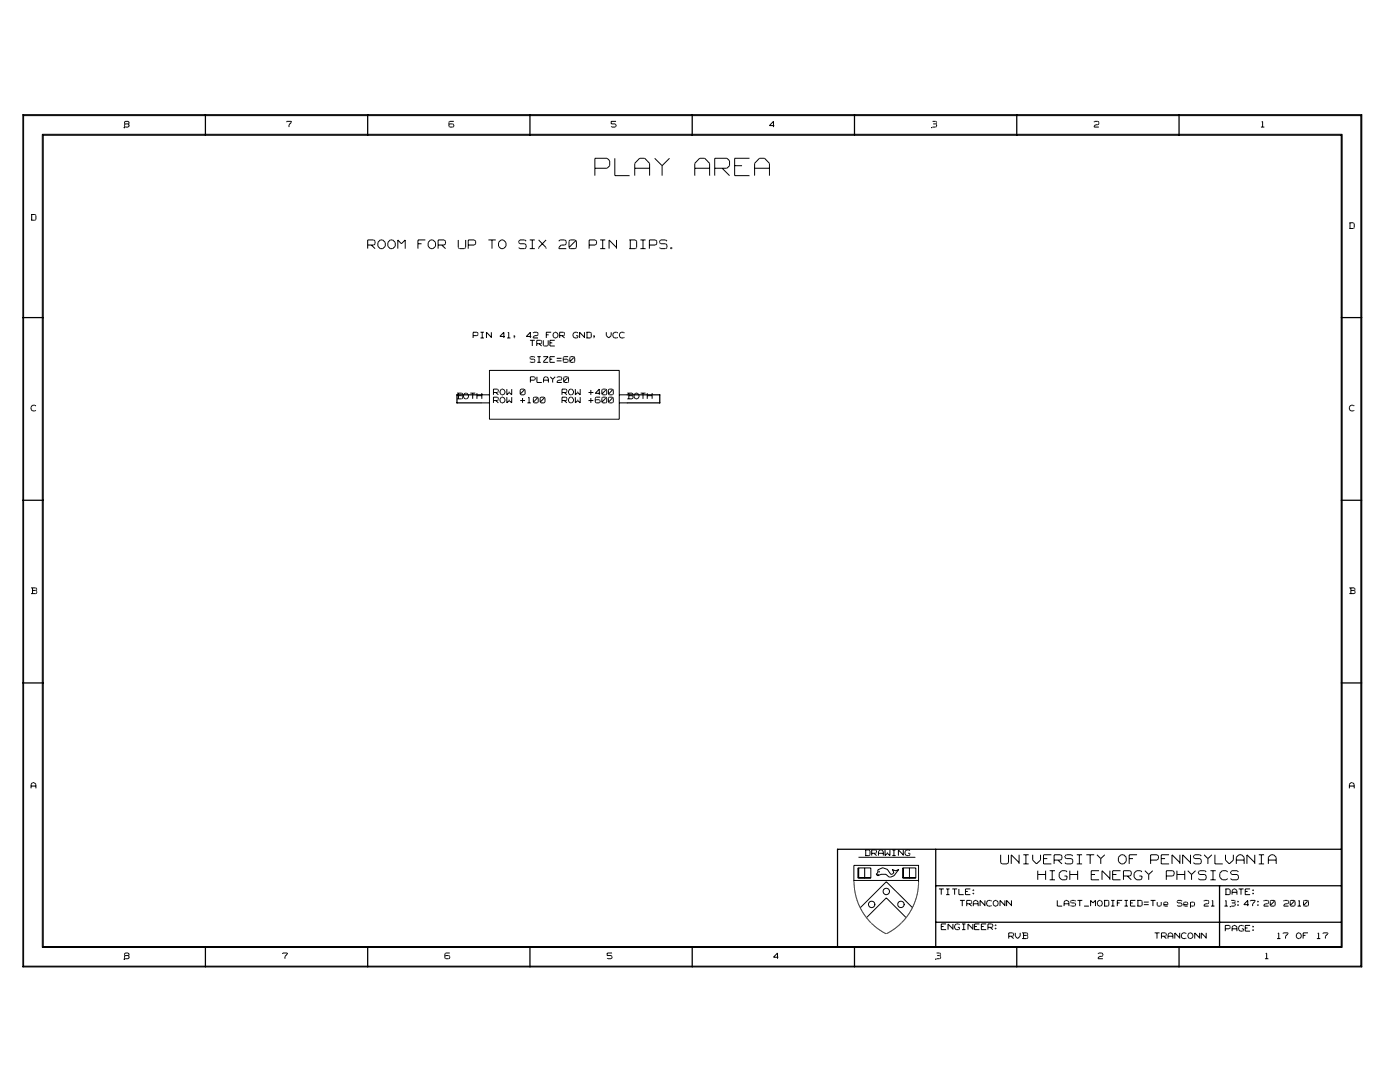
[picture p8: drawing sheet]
<svg xmlns="http://www.w3.org/2000/svg" width="279mm" height="216mm" viewBox="0 0 279 216" stroke-linecap="round" stroke-linejoin="round" font-family="sans-serif">
<g fill="none" stroke="#000" stroke-width=".2">
<path d="M4.7 23.1h266.9v169.7h-266.9zM8.4 26.8h259.5v162.3h-259.5zM24.8 25.4h.1M24.9 24.2l-.1 .4 .1 .8M25 25.4h.6M25 24.2h.6M25 24.7h.6M25.6 24.2l.2 .4-.2 .1 .2 .4-.2 .3M57.7 24.9v.5M58.1 24.2h-.9v.2M58.1 24.4l-.4 .5M58.2 24.2v.2"/>
<path d="M89.6 25.2l.1 .2M89.6 24.4v.8M89.7 24.7l-.1 .1M89.7 24.2l-.1 .2M89.8 25.4h.6M89.8 24.2h.8M89.8 24.7h.6M90.4 24.7l.2 .2M90.6 24.9v.3M90.6 25.2l-.2 .2M118.7 31.6h2.4M118.7 31.6v3.5"/>
<path d="M118.8 33.6h2.3M121.2 31.6l.5 .5M121.7 33.1l-.5 .5M121.7 32.1v.9M122 25.2l.1 .2M122 24.2v.5M122 24.2h1M122 24.7h.7M122.1 25.4h.6M122.7 31.6v3.5M122.7 35.1h3M122.8 24.7l.2 .2"/>
<path d="M123 25.2l-.2 .2M123 24.9v.3M126.7 32.6v2.5M126.7 33.6h2.9M127.6 31.6l-.9 1M127.7 31.6h.9M128.7 31.6l.9 1M129.6 32.6v2.5M130.7 31.6l1.4 1.4M132.1 33.1v2M133.6 31.6l-1.5 1.5M138.7 32.6v2.5"/>
<path d="M138.7 33.6h2.9M140.6 31.6h-.9l-1 1M140.6 31.6l1 1M141.6 32.6v2.5M142.6 31.6h2.4M142.6 31.6v3.5M142.7 33.6h2.3M144.2 33.6l1.4 1.5M145.1 31.6l.5 .5M145.6 33.1l-.5 .5M145.6 32.1v.9M146.6 31.6h3"/>
<path d="M146.6 31.6v3.5h3M146.7 33.1h1.4M150.6 32.6v2.5M150.6 33.6h2.9M151.6 31.6l-1 1M151.6 31.6h.9M152.6 31.6l1 1M153.6 32.6v2.5M153.6 25.1h.9M154.4 24.3v1.1M154.4 24.2l-.8 .9M185.9 25.4h.1"/>
<path d="M186.1 25.4h.6M186.1 24.2h.6M186.2 24.7h.5M186.7 24.2l.2 .2M186.8 24.8l.1 .1M186.9 24.4v.1M186.9 24.9v.3M186.9 25.2l-.2 .2M186.9 24.6l-.2 .1M218.3 25.3v.1M218.4 25.4h.9M218.5 24.2l-.2 .2"/>
<path d="M218.5 24.2h.6M218.6 24.9l-.3 .3M218.7 24.9h.4M219.1 24.2l.2 .2M219.3 24.4v.3M219.3 24.7l-.2 .2M251.6 25.4h.7M252 24.2l-.2 .2M252 24.3v1M6.2 42.8h.8M6.2 43.9h.8M6.3 42.8v1.1"/>
<path d="M7 42.8l.2 .2M7.2 43.8l-.2 .1M7.2 43v.8M73.4 48.9h1.2M74.1 48.9l.8 .7M74.6 47.9h-1.2v1.7M74.6 47.9l.3 .2M74.9 48.6l-.3 .3M74.9 48.2v.4M75.4 49.1l.5 .5M75.4 48.4v.7M75.9 47.9l-.5 .5"/>
<path d="M75.9 49.6h.4M75.9 47.9h.4M76.4 47.9l.5 .5M76.9 48.4v.7M76.9 49.1l-.5 .5M77.4 49.1l.5 .5h.4M77.4 48.4v.7M78.3 47.9h-.4l-.5 .5M78.4 47.9l.5 .5M78.9 48.4v.7M78.9 49.1l-.5 .5M80.1 48.6l-.7-.7v1.7"/>
<path d="M80.1 48.6l.8-.7v1.7M83.5 48.6h.6M84.9 47.9h-1.5v1.7M85.4 49.1l.5 .5M85.4 48.4v.7M85.9 47.9l-.5 .5M86 49.6h.4M86 47.9h.4M86.4 47.9l.5 .5M86.9 48.4v.7M86.9 49.1l-.5 .5M87.5 48.9h1.1"/>
<path d="M88.2 48.9l.7 .7M88.6 47.9h-1.2v1.7M88.7 47.9l.2 .2M88.9 48.6l-.2 .3M88.9 48.2v.4M91.5 49.4l.2 .2M91.5 47.9v1.5M91.7 49.6h.9M92.9 49.4l-.2 .2M92.9 47.9v1.5M94.9 48.1l-.3-.2h-1.2v1.7M94.9 48.6l-.3 .3h-1.1"/>
<path d="M94.9 48.2v.4M97.5 47.9h1.4M98.2 47.9v1.7M99.5 49.1l.5 .5h.4M99.5 48.4v.7M100.4 47.9h-.4l-.5 .5M100.5 47.9l.5 .5M101 48.4v.7M101 49.1l-.5 .5M103.5 48.1v.2M103.5 48.4l.2 .2M103.5 49.4l.2 .2"/>
<path d="M103.7 47.9l-.1 .2M103.8 47.9h.9l.3 .2M103.8 48.6h.9l.3 .3M105 49.4l-.3 .2h-.9M105 48.9v.5M105.7 49.6h1M105.7 47.9h1M106.2 47.9v1.7M107.5 49.4v.2M107.5 47.9l1.4 1.5M109 49.4v.2M109 47.9l-1.5 1.5"/>
<path d="M111.5 49.4v.2M111.6 49.6h1.4M111.7 47.9l-.2 .2M111.8 47.9h.9M112.7 48.9h-.7l-.5 .5M112.7 47.9l.3 .2M113 48.2v.4M113 48.6l-.3 .3M113.6 49.4l.2 .2M113.6 48.2v1.2M113.8 47.9l-.2 .2M113.8 49.6h.9"/>
<path d="M113.8 47.9h.9M114.7 48.2l-1.1 1.2M114.8 48.1h.2M114.8 47.9l.2 .2M115 49.4l-.2 .2M115 48.2v1.2M117.6 48.9h1.2M118.8 47.9h-1.2v1.7M118.8 47.9l.3 .2M119.1 48.6l-.3 .3M119.1 48.2v.4M119.8 49.6h1"/>
<path d="M119.8 47.9h1M120.3 47.9v1.7M123 49.4l-1.4-1.5v1.7M123 47.9v1.7M125.6 47.9h1.2l.3 .2M125.8 47.9v1.7M127.1 49.4l-.3 .2h-1.2M127.1 48.2v1.2M127.8 49.6h1M127.8 47.9h1M128.3 47.9v1.7M129.6 48.9h1.2"/>
<path d="M130.8 47.9h-1.2v1.7M130.8 47.9l.3 .2M131.1 48.6l-.3 .3M131.1 48.2v.4M131.6 48.1v.2M131.6 48.4l.2 .2M131.6 49.4l.2 .2M131.8 47.9l-.1 .2M131.9 49.6h.9M131.9 47.9h.9M131.9 48.6h.9M132.9 47.9l.2 .2"/>
<path d="M132.9 48.6l.2 .3M133.1 49.4l-.2 .2M133.1 48.9v.5M133.8 49.4h.3v.2h-.2M133.8 49.4v.2M269.3 44.4h.8M269.3 45.6h.8M269.4 44.5v1.1M270.1 44.4l.2 .2M270.3 45.5l-.2 .1M270.3 44.7v.7M91.2 78.4h.9l.2 .3"/>
<path d="M91.5 78.5v1M91.5 79h.7l.1 .1M92.3 79.5l-.2 .1h-.9M92.3 78.8l-.1 .1M92.3 79.2v.2M92.5 79.3l.3 .3M92.5 78.8v.4M92.8 78.4l-.3 .4M92.9 78.4h.2M92.9 79.6h.2M93.1 78.4l.4 .4M93.5 78.8v.4"/>
<path d="M93.5 79.3l-.4 .3M93.9 78.4h.9M94.3 78.5v1.1M94.4 66.3h.8M94.4 66.3v1.1M94.5 67h.7M95.2 78.4v1.2M95.2 66.3l.2 .2M95.2 79h.9M95.4 66.8l-.2 .2M95.4 66.5v.3M95.9 66.3h.7"/>
<path d="M95.9 67.4h.7M96.1 78.8h1.6M96.2 78.4v1.2M96.2 66.3v1.1M97.1 66.3l.9 1M97.1 66.3v1.1M97.7 73.9h25.9v9.8h-25.9zM98.1 66.3v1.1M98.5 79.2h.7M98.5 77.6h.7M98.5 77.7v1.1M98.5 79.3v1.1"/>
<path d="M98.5 79.9h.7M98.5 78.3h.7M99 78.4l.5 .4M99 80l.5 .4M99.3 77.6l.2 .5M99.3 79.2l.2 .2M99.5 78.1l-.2 .2M99.5 79.5v.2M99.5 79.8l-.2 .1M99.8 67.1h.9M99.8 78.5l.3 .3M99.8 78v.4"/>
<path d="M99.8 79.6v.5M100.1 77.6l-.3 .4M100.1 79.2l-.3 .4M100.1 79.2h.3M100.1 77.6h.3M100.1 78.8h.3M100.4 77.6l.4 .4M100.4 79.2l.4 .4M100.6 66.3v1.1M100.6 66.3l-.8 .8M100.8 78v.4M100.8 79.6v.5"/>
<path d="M100.8 78.5l-.4 .3M101.1 77.6v1.1M101.1 79.2v1.1M101.2 67.4h.7M101.5 66.3l-.1 .2M101.5 66.3v1.1M101.6 78.4l-.5 .4M101.6 80l-.5 .4M101.6 78.1v.2M101.6 79.8v.1M101.6 78.3l.5 .5M101.6 79.9l.5 .5"/>
<path d="M102.1 77.6v1.1M102.1 79.2v1.1M102.5 67h.2M102.5 67v.1M102.6 67.1h.1M102.7 67.4h-.2M102.7 67v.3M103.8 79.9h1M103.9 77.6l-.1 .3v.8l.1 .1M104 77.6h.6M104 78.8h.6M104.3 79.4v1"/>
<path d="M104.6 77.9l-.7 .7M104.6 77.8h.1M104.6 77.6l.2 .3v.8l-.2 .1M105.1 67.1h.9M105.6 79.2l-.2 .2M105.6 79.3v1M105.8 71.3v.2M105.8 71.5l.1 .2M105.8 72.2l.1 .1M105.8 67.9h.9M105.8 75.2h.8M105.8 66.3v1.1"/>
<path d="M105.8 75.2v1.1M105.8 66.3l-.8 .8M105.9 71.2l-.1 .1M105.9 75.9h.7M105.9 72.3h.6M105.9 71.2h.6M105.9 71.7h.6M106.2 67.9v1.1M106.4 67.4h1M106.4 79.5v.7M106.5 66.3l-.1 .2M106.6 79.2l-.2 .2"/>
<path d="M106.6 71.2l.1 .1M106.6 71.7l.1 .1M106.6 66.3h.6M106.6 79.2h.6l.2 .2M106.7 75.2l.1 .2M106.7 67l-.3 .3M106.7 71.9v.2M106.7 72.2l-.1 .1M106.7 67h.5M106.8 75.7l-.1 .2M106.8 75.4v.2M107.1 67.9h.8"/>
<path d="M107.1 67.9v1.1M107.2 75.2v1.1M107.2 68.6h.7M107.2 66.3l.2 .2M107.2 79.5l-.7 .7M107.2 76.3h.9M107.2 79.4h.2M107.2 72.3h.7M107.2 71.2h.7M107.4 66.5v.3M107.4 66.8l-.2 .2M107.4 79.5v.7"/>
<path d="M107.6 71.2v1.1M107.6 68.6l.5 .4M107.8 79.5v.7l.8-.7M107.9 79.2l-.1 .2M107.9 67.9l.2 .2M108 79.2h.6M108.1 68.4l-.2 .2M108.1 68.1v.3M108.4 67.9v1M108.4 72.2v.1M108.4 68.9l.2 .1M108.4 71.2h1"/>
<path d="M108.5 75.6v.7M108.5 72.3h.9M108.5 75.9h.9M108.6 79.4h.1M108.6 79.2l.2 .2M108.8 79.5v.7M108.8 75.2l-.3 .3M108.8 75.2h.3M109 66.3h1M109 66.3v1.1M109.1 66.8h.4M109.1 75.2l.3 .3"/>
<path d="M109.4 68.9l-.8 .1M109.4 71.2l-1 1M109.4 67.9v1M109.4 75.6v.7M109.7 71.2l.1 1.1h.9M109.7 71.2h1M109.7 67.9v1.1h1M109.7 67.9h1M109.8 71.7h.4M109.8 68.4h.4M109.8 75.2l.5 .4M110.3 75.7v.6"/>
<path d="M110.4 67.1l.3 .3M110.7 66.3l-.3 .3v.5M110.7 66.3h.3M110.7 67.4h.3M110.8 75.2l-.5 .5M111 66.3l.4 .3v.5M111.1 71.5h1M111.1 72h1M111.1 76.2l1 .1M111.3 75.2l-.2 .2M111.3 75.2h.6M111.4 67.1l-.4 .3"/>
<path d="M111.4 75.9l-.3 .3M111.5 75.9h.4M111.7 66.3h.8M111.7 66.3v1.1M111.7 67h.8M111.9 75.2l.2 .2M112.1 75.4v.2M112.1 75.7l-.2 .2M112.2 79.2h.7M112.2 77.6h.7M112.2 77.7v1.1M112.2 79.3v1.1"/>
<path d="M112.2 79.9h.7M112.2 78.3h.7M112.2 67l.5 .4M112.4 72.2l.1 .1h.7M112.4 71.4v.7M112.5 76.2l.1 .1M112.5 66.3l.2 .2M112.5 75.4v.8M112.6 75.2l-.1 .2M112.7 75.2h.6M112.7 66.8l-.2 .2M112.7 66.5v.3"/>
<path d="M112.7 80l.4 .4M112.7 78.4l.4 .4M112.7 76.3h.6M113 77.6l.1 .5M113 79.2l.1 .2M113.1 79.8l-.1 .1M113.1 79.5v.2M113.1 78.1l-.1 .2M113.2 71.7h-.7v.1M113.2 71.7l.2 .1M113.3 75.4l-.8 .8M113.3 75.4h.1"/>
<path d="M113.3 75.2l.2 .2M113.4 71.9v.2M113.4 72.2l-.2 .1M113.4 71.2h-.9l-.1 .1M113.5 76.2l-.2 .1M113.5 75.4v.8M113.5 78v.4M113.5 79.6v.5M113.5 78.5l.3 .3M113.7 72.2l.1 .1M113.7 71.4v.7M113.8 79.2l-.3 .4"/>
<path d="M113.8 77.6l-.3 .4M113.8 79.2h.3M113.8 77.6h.3M113.8 78.8h.3M113.8 71.2l-.1 .1M113.9 71.2h.6l.2 .1M114.1 79.2l.3 .4M114.1 77.6l.3 .4M114.4 67.1l.3 .3M114.4 78v.4M114.4 79.6v.5M114.4 78.5l-.3 .3"/>
<path d="M114.5 71.4l-.7 .7M114.5 71.3h.2M114.7 66.3l-.3 .3v.5M114.7 72.2l-.8 .1M114.7 66.3h.4M114.7 67.4h.4M114.7 71.4v.7M114.8 77.6v1.1M114.8 79.2v1.1M115 67h.3M115.2 66.3l.1 .2M115.2 80l-.4 .4"/>
<path d="M115.2 78.4l-.4 .4M115.3 78.1v.2M115.3 79.8v.1M115.3 79.9l.5 .5M115.3 78.3l.5 .5M115.3 67.3l-.1 .1M115.3 67v.3M115.7 66.3l.9 1M115.7 66.3v1.1M115.8 77.6v1.1M115.8 79.2v1.1M116.6 66.3v1.1"/>
<path d="M117 66.3h.8M117 67.4h.8M117.2 66.3v1.1M117.4 79.9h1M117.4 78.3h1M117.8 66.3l.2 .2M117.9 77.8v1M117.9 79.4v1M118 67.3l-.2 .1M118 66.5v.8M118.5 67v.1M118.5 67h.1"/>
<path d="M118.5 67.1h.1M118.6 67.4h-.1M118.6 67v.3M118.8 79.5v.7M118.8 78.5h1M118.9 79.8l-.1 .1M118.9 79.2l-.1 .2M119 79.2h.8M119 79.8h.6M119.6 79.8l.2 .1M119.6 77.7v1.1M119.6 77.6l-.8 .9"/>
<path d="M119.8 80v.2M120.1 79.5v.7M120.2 79.2l-.1 .2M120.2 77.6l-.1 .3v.8l.1 .1M120.3 79.2h.6M120.3 77.6h.6M120.3 78.8h.6M120.9 79.5l-.7 .7M120.9 77.9l-.7 .7M120.9 79.4h.1M120.9 79.2l.2 .2M120.9 77.8h.1"/>
<path d="M120.9 77.6l.2 .3v.8l-.2 .1M121 67l.4 .4M121 66.3v.6M121.1 79.5v.7M121.4 79.5v.7M121.6 79.2l-.2 .2M121.6 77.6l-.2 .3v.8l.2 .1M121.6 79.2h.6M121.6 77.6h.6M121.6 78.8h.6M122 66.3v.6M122 67l-.5 .4"/>
<path d="M122.2 79.5l-.7 .7M122.2 77.9l-.7 .7M122.2 79.4h.2M122.2 79.2l.2 .2M122.2 77.8h.2M122.2 77.6l.2 .3v.8l-.2 .1M122.3 67.1l.3 .3M122.4 79.5v.7M122.6 66.3l-.3 .3v.5M122.7 66.3h.4M122.7 67.4h.4M123.1 66.3l.2 .2"/>
<path d="M123.3 67.3l-.2 .1M123.6 78.8h1.6M123.6 67.1l.3 .3M123.9 66.3l-.3 .3v.5M124 66.3h.4M124 67.4h.4M124.4 66.3l.2 .2M124.6 67.3l-.2 .1M125.2 78.4h.9M125.2 79.6h.9M125.5 78.5v1M125.5 79h.6"/>
<path d="M126.2 78.4l.1 .3M126.2 79l.1 .1M126.3 78.8l-.1 .1M126.3 79.2v.2M126.3 79.5l-.1 .1M126.5 79.3l.3 .3M126.5 78.8v.4M126.8 78.4l-.3 .4M126.9 78.4h.2M126.9 79.6h.2M127.2 78.4l.3 .4M127.5 78.8v.4"/>
<path d="M127.5 79.3l-.3 .3M127.9 78.4h.9M128.3 78.5v1.1M129.2 78.4v1.2M129.2 79h.9M130.1 78.4v1.2M6.2 81.2v.5M6.2 81.7l.3 .3M6.5 80.9l-.3 .3M6.5 80.9h.5M6.5 82h.5M7 80.9l.2 .1"/>
<path d="M7.2 81.9l-.2 .1M96.1 80.4h1.6M99.8 80.1l.3 .3M100.1 80.4h.3M100.8 80.1l-.4 .3M105.3 80.4h.6M106.4 80.3l.2 .1M107.4 80.3l-.8 .1M107.8 80.3l.1 .1M108 80.4h.6M108.8 80.3l-.2 .1M113.5 80.1l.3 .3"/>
<path d="M113.8 80.4h.3M114.4 80.1l-.3 .3M118.8 80.3l.1 .1M119 80.4h.6M119.8 80.3l-.2 .1M120.1 80.3l.1 .1M120.3 80.4h.6M121.1 80.3l-.2 .1M121.4 80.3l.2 .1M121.6 80.4h.6M122.4 80.3l-.2 .1M123.6 80.4h1.6"/>
<path d="M269.3 81.2v.5M269.3 81.7l.3 .3M269.6 80.9l-.3 .3M269.6 80.9h.5M269.6 82h.5M270.1 80.9l.2 .1M270.3 81.9l-.2 .1M6.2 117.3h.9M6.2 118.4h.9M6.5 117.3v1.1M6.5 117.8h.6M7.2 117.3l.1 .3"/>
<path d="M7.2 117.8l.1 .2M7.3 117.6l-.1 .2M7.3 118v.3M7.3 118.3l-.1 .1M269.3 117.3h.9M269.3 118.4h.9M269.6 117.3v1.1M269.6 117.8h.6M270.3 117.3l.1 .3M270.3 117.8l.1 .2M270.4 117.6l-.1 .2M270.4 118v.3"/>
<path d="M270.4 118.3l-.1 .1M6.2 156.5v.8M6.2 156.8h.9M6.5 156.2l-.3 .3M6.5 156.2h.3M6.8 156.2l.4 .3M7.2 156.5v.8M269.3 156.5v.8M269.3 156.8h.9M269.6 156.2l-.3 .3M269.6 156.2h.3M269.9 156.2l.4 .3"/>
<path d="M270.3 156.5v.8M170.4 175.7h12.9M170.4 176l.3 2.4 .8 2.4M170.7 178.2v.1M170.9 179.2l.1 .1M171.2 173.2h2.6v2h-2.6zM171.3 171.1h11.4M171.4 173.2v1.9h2.4M172.6 173.2v2M172.6 169.6h.8M172.6 170.7h.8M172.8 169.6v1.1"/>
<path d="M173.5 169.6l.1 .2M173.6 169.8v.8l-.1 .1M174 169.6h.7M174 169.6v1.1M174 170.3h.7M174.5 170.3l.4 .4M174.8 169.6l.1 .2M174.9 170.1l-.1 .2M174.9 169.8v.3M175.2 173.6l1-.5 .9 .4 .7 1h.3l.3-.4-.3-.6 .6 .3 .7-.3-1 1.3-.6 .2h-.4l-.6-.5h-1l-.6 .3-.3-.3 .3-.4zM175.3 170v.7M175.4 170.3h.8"/>
<path d="M175.4 174.5l-.3 .1M175.5 173.9h-.1l.1 .1M175.5 173.9h.1M175.6 169.6l-.3 .3M175.7 169.6h.2M176 169.6l.3 .3M176.3 170v.7M176.6 170.7l.5-.4 .5 .4M176.6 169.6v1.1M177.1 170.1v.1M177.6 169.6v1.1M178.1 169.6h.6"/>
<path d="M178.1 170.7h.6M178.4 169.6v1.1M179.3 169.6l.9 1M179.3 169.6v1.1M180.1 173.2h2.7v2h-2.7zM180.3 169.6v1.1M180.3 173.2v1.9h2.5M180.6 170v.4M180.6 170.4l.3 .3M180.9 169.6l-.3 .3M180.9 169.6h.5M180.9 170.7h.5"/>
<path d="M181.2 170.3h.4v.3l-.2 .1M181.4 169.6l.2 .2M181.5 173.2v2M182.7 179.7l-.1 .1M183 178.8h-.1M183.3 177.1l-.1 .1M183.3 172.7l-.1 4.8-.6 2.5M183.4 172.7h-13v3.2M187.4 177.4h1M187.8 177.4v1.1M188.8 177.4h.7M188.8 178.5h.7"/>
<path d="M189.2 177.4v1.1M190 177.4h1M190.5 177.4v1.1M191.4 177.4v1.1M191.4 178.5h.9M191.6 179.7h.9M192 179.7v1.1M192.7 177.4h.9M192.7 177.4v1.1M192.7 177.9h.4M192.7 178.5h.9M192.9 179.7h.8"/>
<path d="M192.9 179.7v1.1M193.7 179.7l.2 .1M193.9 179.9v.2M194.2 178.2h.1M194.2 178.3v.1M194.2 177.7h.1M194.2 178.4h.1M194.3 177.5h-.1v.2M194.3 177.5v.2M194.3 178.2v.2M194.5 179.7l-.3 .3M194.6 179.7h.2"/>
<path d="M194.9 179.7l.3 .3M195.6 179.7l.9 .9M195.6 179.7v1.1M196.6 179.7v1.1M197.7 179.7h-.5l-.3 .3M197.7 179.7l.2 .1M198.5 179.7l-.3 .3M198.6 179.7h.2M198.9 179.7l.3 .3M199.6 179.7l.9 .9M199.6 179.7v1.1M199.7 172.1l.3 .3"/>
<path d="M199.7 170.6v1.5M200 172.4h1M200.5 179.7v1.1M200.9 179.7l.9 .9M200.9 179.7v1.1M201.3 170.6v1.5M201.3 172.1l-.3 .3M201.9 179.7v1.1M203.3 172.1l-1.5-1.5v1.8M203.4 170.6v1.8M204.2 170.6h1.1M204.2 172.4h1.1"/>
<path d="M204.7 170.6v1.7M206.1 171.6l.7 .7M206.1 170.6v1M207.1 173.7v1.9M207.2 174.5h1.4M207.7 170.6v1M207.7 171.6l-.8 .8M208.3 172.4h1.5M208.3 171.3h.7M208.7 173.7v1.9M209.5 173.7h1M209.5 175.6h1"/>
<path d="M209.8 170.6h-1.5v1.8M210 173.8v1.7M210.4 171.6h1.2M211 179.7v1.1M211.2 171.7l.7 .7M211.4 174.3v.7l.5 .6M211.6 170.6h-1.2v1.8M211.7 170.6l.2 .3v.4M211.9 173.7l-.5 .5M211.9 171.3l-.2 .3M211.9 173.7h.8M211.9 175.6h.8"/>
<path d="M212.4 174.8h.5M212.5 170.8v.2M212.5 171.1l.3 .2M212.5 172.1l.3 .3M212.7 179.7l-.3 .3M212.7 179.7h.3M212.7 173.7l.3 .3M212.8 170.6l-.2 .2M212.8 170.6h1M212.8 172.4h1M212.8 171.3h1M213 175.3l-.3 .3"/>
<path d="M213 174.8v.5M213 179.7l.3 .3M213.5 173.7v1.9M213.5 174.5h1.5M213.8 179.7l-.1 .3M213.8 179.7h.6M213.8 170.6l.3 .2M213.8 171.3l.3 .3M214.1 171.7v.4M214.1 172.1l-.3 .3M214.5 179.7l.1 .1M214.9 170.6h1.1"/>
<path d="M214.9 172.4h1.1M215 179.7h1M215.1 173.7v1.9M215.4 170.6v1.7M215.5 179.7v1.1M216.8 170.6h1.6M217.6 170.6v1.8M217.6 179.7l.5 .4M217.6 179.7v1.1M217.8 173.7h1.5M217.8 173.8v1.8M217.8 174.5h.7"/>
<path d="M217.8 175.6h1.5M218.6 179.7v1.1M218.6 179.7l-.5 .5M218.9 170.6l.7 .7M219.3 179.7l-.3 .3M219.3 179.7h.3M219.6 179.7l.4 .3M219.7 171.4v1M219.9 173.7l1.6 1.6M219.9 173.8v1.8M220.3 179.7h.8M220.4 179.7v1.1"/>
<path d="M220.5 170.6l-.8 .7M221.1 179.7l.2 .1M221.3 179.9v.7M221.5 173.7v1.9M221.8 179.7h.6M222.1 173.7h1.5M222.1 173.8v1.8h1.5M222.1 174.5h.7M222.1 179.7v1.1M223 179.7h1M223 179.7v1.1M223.2 171.9l.5 .5"/>
<path d="M223.2 171.1v.7M223.7 170.6l-.5 .5M223.7 170.6h.5M223.7 172.4h.5M224.2 173.7h1.3M224.2 173.8v1.8M224.3 170.6l.5 .5M224.3 174.8h1.2M224.4 179.7h.7M224.8 171.1v.7M224.8 179.7v1.1M224.8 171.9l-.5 .5"/>
<path d="M225 174.8l.8 .8M225.4 171.3h.7M225.5 173.7l.3 .3M225.6 179.7h1M225.6 179.7v1.1M225.8 174v.5l-.3 .3M226.3 174.3v.7l.5 .6M226.8 173.7l-.5 .5M226.9 173.7h.7M226.9 175.6h.7M226.9 170.6h-1.5v1.8M227 179.7h.7"/>
<path d="M227.1 179.7v1.1M227.4 174.8h.5M227.6 173.7l.3 .3M227.8 179.7l.1 .1M227.9 175.3l-.3 .3M227.9 174.8v.5M227.9 179.9v.7M228.5 173.7l.7 .8M229.2 174.5v1.1M229.6 179.7h1M229.7 171.6h1.2M230.1 173.7l-.9 .8"/>
<path d="M230.1 179.7v1.1M230.9 170.6h-1.3v1.8M230.9 170.6l.3 .3v.4M231.2 171.3l-.3 .3M231.8 172.4h1.5M231.8 171.3h.7M232.8 173.8v1.8M232.8 173.7h1.2M232.8 174.8h1.2M233.3 170.6h-1.6v1.8M234.1 173.7l.2 .3M234.3 174v.5l-.2 .3"/>
<path d="M234.9 173.7v1.9M234.9 174.5h1.5M235 179.7l-.1 .3M235.1 179.7h.6M235.4 172.1l-1.5-1.5v1.8M235.5 170.6v1.8M235.7 179.7l.2 .1M236.4 173.7v1.9M237 173.7l.8 .8M237.5 172.1l-1.5-1.5v1.8M237.6 170.6v1.8M237.8 174.5v1.1"/>
<path d="M238.2 170.8v.2M238.2 172.1l.2 .3M238.2 171.1l.2 .2M238.4 170.6l-.2 .2M238.5 170.6h1M238.5 172.4h1M238.5 171.3h1M238.6 173.7l-.8 .8M239.2 174l.2 .5M239.2 175.3l.2 .3M239.4 173.7l-.2 .2M239.5 174.5h.9"/>
<path d="M239.5 173.7h.9M239.5 175.6h.9M239.5 170.6l.2 .2M239.5 171.3l.2 .3M239.7 171.7v.4M239.7 172.1l-.2 .3M240.3 170.6l.7 .7M240.4 179.7l-.1 .1M240.4 179.7h.6M240.5 173.7l.2 .3M240.5 174.5l.2 .3M240.7 174.8v.5"/>
<path d="M240.7 175.3l-.2 .3M241.1 179.7l.1 .1M241.1 171.4v1M241.2 179.9v.2M241.6 173.7h1M241.6 175.6h1M241.9 170.6l-.8 .7M242 179.7l-.1 .1M242 179.7v1.1M242.1 173.8v1.7M242.5 170.6v1.8h1.5M243.4 174.3v.7l.5 .6"/>
<path d="M243.9 173.7l-.5 .5M244 173.7h.7l.3 .3M244.5 177.4h.8M244.5 178.5h.8M244.6 171.6l.7 .7M244.6 170.6v1M244.7 177.4v1.1M244.7 179.7l-.2 .1M244.7 179.7v1.1M245 175.3l-.3 .3h-.7M245.3 177.4l.2 .2v.7M245.5 178.4l-.2 .1"/>
<path d="M245.6 174l.2 .5M245.6 175.3l.2 .3M245.7 179.7h.6M245.8 173.7l-.2 .2M245.9 174.5h1M245.9 173.7h1M245.9 175.6h1M245.9 177.8v.7M245.9 178.1h.9M246.1 170.6v1M246.1 171.6l-.8 .8M246.2 177.4l-.3 .3"/>
<path d="M246.2 177.4h.3M246.4 179.7l.1 .1M246.5 179.9v.1M246.5 177.4l.4 .3M246.7 171.1v1.3M246.8 171.6h1.5M246.9 177.8v.7M246.9 173.7l.3 .3M246.9 174.5l.3 .3M247 179.8h.1M247 179.9v.1M247.2 174.8v.5"/>
<path d="M247.2 179.8v.2M247.2 175.3l-.3 .3M247.2 177.4h1M247.2 170.6l-.5 .5M247.3 170.6h.4l.6 .5M247.7 177.4v1.1M248.3 171.1v1.3M248.5 177.4h1M248.5 177.4v1.1M248.6 177.9h.4M248.6 178.5h.9M249 179.7v1.1"/>
<path d="M249 179.7l-.8 .8M249.5 179.7v.1M249.6 179.7h.9M250 178.3l.1 .1M250 178.2h.1M250.1 177.5l-.1 .1 .1 .1M250.2 177.5v.2M250.2 178.2v.2M250.4 172.1l-1.6-1.5v1.8M250.4 170.6v1.8M250.5 179.9l-.5 .5v.4M250.5 179.7v.1"/>
<path d="M251 179.8l.1 .2h-.1M251 179.9v.1M251.2 170.6h1.1M251.2 172.4h1.1M251.7 170.6v1.7M252.3 179.7l-.1 .1M252.4 179.7h.6M253 179.7l.2 .1M253.1 171.1v1.3M253.2 179.9v.2M253.2 171.6h1.4M253.5 179.9v.7"/>
<path d="M254.1 170.6h-.4l-.6 .5M254.2 170.6l.5 .5M254.3 179.7h-.6l-.2 .1M254.3 179.9l-.8 .7M254.3 179.8h.1M254.3 179.7l.2 .1M254.5 179.9v.7M254.7 171.1v1.3M256.3 179.7l-.1 .1M256.3 179.7h.6M257 179.7l.1 .1M257.1 179.9v.2"/>
<path d="M257.5 179.9v.7M257.6 179.7l-.1 .1M257.7 179.7h.5M258.2 179.9l-.7 .7M258.3 179.8h.1M258.3 179.7l.2 .1M258.5 179.9v.7M259.3 179.7l-.2 .1M259.3 179.7v1.1M260.2 179.9v.7M260.3 179.7l-.1 .1M260.3 179.7h.6"/>
<path d="M260.9 179.9l-.7 .7M261 179.8h.1M261 179.7l.1 .1M261.1 179.9v.7M24.8 191.3h.1M24.9 190.2l-.1 .3 .1 .8M25 191.3h.6M25 190.2h.6M25 190.7h.6M25.6 190.2l.2 .3-.2 .2 .2 .3-.2 .3M56.4 190.2v.1M56.4 190.2h.9"/>
<path d="M56.9 190.9v.4M57.3 190.4l-.4 .4M57.4 190.2v.1M88.8 191.2l.1 .1M88.8 190.4v.7M88.9 190.7l-.1 .1M88.9 190.2l-.1 .1M89 191.3h.5M89 190.2h.8M89 190.7h.5M89.6 190.7l.2 .1M89.8 190.9v.2"/>
<path d="M89.8 191.2l-.2 .1M121.2 191.2l.1 .1M121.3 191.3h.6M122 190.7l.1 .1M122.1 191.2l-.1 .1M122.1 190.9v.2M122.1 190.2h-.9v.5h.7M154.4 191h.9M155.2 190.2v1.1M155.2 190.2l-.8 .8M171.2 180.1l.1 .1M171.4 180.5h.1"/>
<path d="M171.5 180.7l.2 .5M171.5 180.8v.1M171.7 181.1h.1M171.7 181.2l.1 .2M171.7 181.2h.1M171.8 181.3v.1M171.8 181.5l.9 1.3M171.8 181.4v.1M171.9 181.5v.1M172 181.7v.1M172.1 181.9h.1M172.2 182v.1"/>
<path d="M172.4 182.3h.1M172.6 182.7h.1M172.7 182.9l1.1 1.2M172.7 182.8v.1M172.9 183h.1M173 183l3.9-3.8 3.9 3.8M173.5 183.8h.1M173.9 184.2l.7 .6M174.2 184.5h.1M174.6 184.8h.1M174.6 184.8l1.1 .9M174.8 185h.1"/>
<path d="M175.3 185.4h.1M175.6 185.6l.6 .4M176 185.8h.1M176.1 185.9l.1 .1M176.2 186h.1M176.3 186l.4 .2M176.5 186.1h.1M176.6 186.2l.2 .1M176.8 186.3h.1M177.1 186.2l-.2 .1M177.2 186.1h.1M177.6 185.9l-.5 .3"/>
<path d="M177.7 185.8h.1M178.1 185.6h.1M178.2 185.5l-.7 .5M178.2 185.5h.1M178.3 185.5h.1M178.8 185.1h.1M179 184.9l-.8 .6M179 184.9h.1M179.3 184.7h.1M179.9 184.1l-.8 .8M180.5 183.5v.1M180.9 183v.1"/>
<path d="M181 182.9l-1.1 1.2M181 182.8v.1M181.2 182.5v.1M181.4 182.3h.1M181.6 181.9v.1M181.8 181.7v.1M181.9 181.4v.1M182 181.3h.1M182 181.2l-1 1.6M182 181.2h.1M182.1 181l-.1 .2M182.2 180.8v.1"/>
<path d="M182.4 180.4l-.3 .7-5.2-5.2-5.2 5.2M182.5 180.3h.1M182.6 180.1l-.2 .4M182.6 180v.1M186.7 191.3h.1M186.9 191.3h.6M186.9 190.2h.6M187 190.7h.5M187.6 190.2l.1 .1M187.6 190.7l.1 .1M187.7 190.4v.1M187.7 190.9v.2"/>
<path d="M187.7 191.2l-.1 .1M187.7 190.5l-.1 .2M187.8 184.4v1.1M187.8 184.4h1M187.9 185.5h.9M187.9 184.9h.4M189.2 184.4l.9 .9M189.2 184.4v1.1M190.2 184.4v1.1M190.5 184.7v.5M190.5 185.2l.3 .3M190.8 184.4l-.3 .3"/>
<path d="M190.9 185.5h.4M190.9 184.4h.4M191.1 185h.3M191.3 184.4l.2 .1M191.5 185.4l-.2 .1M191.5 185v.3M192 185.5h.7M192 184.4h.7M192.3 184.4v1.1M193 180.3h.7M193.2 184.4l.9 .9M193.2 184.4v1.1"/>
<path d="M193.4 180.4l.5 .4M193.9 180.2l-.2 .1M194.2 184.4v1.1M194.2 180v.8M194.3 180.3h.9M194.5 184.4h1M194.5 184.4v1.1M194.5 185.5h1M194.5 184.9h.5M195.2 180v.8M195.8 184.4h1M195.8 184.4v1.1"/>
<path d="M195.9 185.5h.9M195.9 184.9h.4M196.9 180.5l.3 .3h.5M196.9 180v.5M197.2 184.4h.7M197.2 184.4v1.1M197.2 185h.7M197.7 185.1l.4 .4M197.9 180.7l-.2 .1M198 184.4l.1 .4M198.1 184.9l-.1 .1M198.2 180.5l.3 .3"/>
<path d="M198.2 180v.5M198.6 180.8h.2M198.6 185.3l.1 .1M198.6 185.2h.1M198.7 184.5l-.1 .1 .1 .1M198.8 184.5v.2M198.8 185.2v.2M199.2 180v.5M199.2 180.5l-.3 .3M201.3 186.1h.8M201.3 186.2v1.1M201.4 186.8h.7"/>
<path d="M201.8 186.9l.5 .4M202.1 186.1l.2 .2M202.3 186.6l-.2 .2M202.3 186.4v.2M202.6 186.1v.7l.4 .4M203.6 186.1v.7l-.5 .5M204 186.1h.9M204 187.3h.9M204.3 186.2v1M204.3 186.6h.6M204.9 186.1l.2 .2M204.9 186.6l.2 .2"/>
<path d="M205.1 186.5l-.1 .1M205.1 186.4h.1M205.1 186.9v.2M205.1 187.2l-.2 .1M211 180.8h1M212.4 180v.8M212.4 180.3h.9M213.3 180v.8M213.7 180l.1 .2M213.7 180.7l.1 .1M213.8 180.8h.6M213.8 180.2h.6"/>
<path d="M214.5 180.2l.1 .1v.3M214.6 180.7l-.1 .1M216.3 180.8h1M219 180.5l.3 .3M219 180v.5M219.1 191.2v.1M219.2 191.3h.9M219.3 180.8h.3M219.4 190.8l-.3 .4M219.5 190.8h.4M219.9 190.2h-.6l-.2 .1M219.9 190.2l.2 .1"/>
<path d="M220 180v.5M220 180.5l-.4 .3M220.1 190.4v.2M220.1 190.7l-.2 .1M220.3 180.8h.8M221.3 180.7l-.2 .1M221.8 180.8h.6M223 180.2h.4M224.4 180.8h.7M225.7 180.8h.9M225.7 180.2h.4M227 180.8h.7"/>
<path d="M227.9 180.7l-.1 .1M228.3 180h.9M228.3 180.5h.9M230.4 186.1h1M230.9 186.2v1.1M230.9 180.7l.2 .1M230.9 180v.6M231.7 180.7l-.6 .1M231.7 180v.7M231.8 186.1h.8M231.8 186.2v1.1M231.8 186.8h.8"/>
<path d="M232.3 180.7l.8 .1M232.3 180.2v.4M232.3 180.5h.7M232.3 186.9l.5 .4M232.6 186.1l.2 .2M232.8 186.6l-.2 .2M232.8 186.4v.2M232.8 180h-.4l-.1 .2M232.9 180l.2 .2M233.1 180.2v.3M233.1 186.8h.9M233.4 186.1l-.3 .4v.8"/>
<path d="M233.4 186.1h.3M233.7 186.1l.4 .4v.8M234.5 186.1l.9 1M234.5 186.2v1.1M234.9 180l.1 .2M234.9 180.7l.1 .1M235.1 180.8h.6M235.1 180.2h.6M235.4 186.1v1.2M235.7 180.2l.2 .1v.3M235.8 187l.3 .3M235.9 180.7l-.2 .1"/>
<path d="M236.1 186.1l-.3 .4v.4M236.1 186.1h.4M236.1 187.3h.4M236.2 180.7l.2 .1M236.2 180.2v.4M236.3 180.5h.7M236.4 180l-.2 .2M236.4 180.8h.6M236.4 180h.4M236.6 186.1l.1 .2M236.7 187.2l-.1 .1M236.9 180l.1 .2"/>
<path d="M237 180.2v.3M237.1 187l.3 .3M237.4 186.1l-.3 .4v.4M237.4 186.1h.3M237.4 187.3h.3M237.6 180v1.1M237.6 180.7l.6 .1M237.7 186.1l.4 .4v.4M238.1 187l-.4 .3M238.2 180l-.6 .1M238.2 180l.2 .2M238.4 180.7l-.2 .1"/>
<path d="M238.4 180.2v.4M238.4 186.1l1 1M238.4 186.2v1.1M239.4 186.1v1.2M239.7 186.2v1.1M239.7 186.1l1 1M240.3 180.7v.1M240.3 180.8h.9M240.6 180.3l-.3 .4M240.6 180.3h.4M240.7 186.1v1.2M241.2 180.2l-.1 .1"/>
<path d="M241.7 180.8h.7M244.4 180.8h.6M244.5 184.7h.8M244.5 184.7v1.1M244.6 185.3h.7M245.3 184.7l.2 .1M245.5 185.2l-.2 .1M245.5 184.9v.2M245.5 180.8h.1M245.7 180.8h.6M245.8 180.2h.5M245.9 185v.8"/>
<path d="M245.9 185.3h.9M246.2 184.7l-.3 .3M246.2 184.7h.3M246.4 180.2l.1 .4M246.5 180.7l-.1 .1M246.5 180l-.1 .2M246.5 184.7l.4 .3M246.9 185v.8M247 180.5h.1M247 180.6v.1M247 180h.1M247 180.7h.1"/>
<path d="M247.2 180.5v.2M247.2 185.5l.3 .3h.5M247.2 185v.5M247.8 185.3h.3M248 184.7h-.5l-.3 .3M248 184.7l.2 .1M248.2 185.3v.4l-.2 .1M248.3 180.5h.9M248.5 184.7h1M248.5 184.7v1.1M248.6 185.2h.4M248.6 185.8h.9"/>
<path d="M250 185.5l.1 .2M250 184.8h.1M250 185.5h.1M250 184.9l.1 .1M250.2 184.8v.2M250.2 185.5v.2M251 180.5h.1v.2h-.1M251 180.6v.1M252.2 180.7v.1M252.2 180.8h1M252.4 191.3h.7M252.8 190.2l-.2 .1"/>
<path d="M252.8 190.2v1.1M253 180.3h-.5l-.3 .4M253.2 180.2l-.2 .1M253.5 180.7l.8 .1M254.5 180.7l-.2 .1M254.9 187.3h.6M255.2 186.1l-.2 .2M255.2 186.2v1M256.1 186.1v.2M256.1 186.1h.9M256.2 180.7v.1M256.2 180.8h.9"/>
<path d="M256.5 180.3l-.3 .4M256.5 180.3h.4M256.6 186.9v.4M257 186.4l-.4 .4M257.1 186.1v.2M257.1 180.2l-.1 .1M257.5 180.7l.1 .1M257.7 180.8h.5M258.5 180.7l-.2 .1M258.7 187l.3 .3M259 180.8h.6M259 186.1l-.3 .4v.4"/>
<path d="M259.1 186.1h.2M259.1 187.3h.2M259.3 186.1l.4 .4v.4M259.7 187l-.4 .3M260.1 186.1h.9M260.1 186.2v1.1M260.1 186.6h.4M260.2 180.7l.1 .1M260.3 180.8h.6M261.1 180.7l-.1 .1M262.8 187.3h.7M263.2 186.1l-.2 .2"/>
<path d="M263.2 186.2v1M264 186.1v.2M264.1 186.1h.9M264.5 186.9v.4M265 186.4l-.5 .4M265 186.1v.2"/>
<circle cx="176.9" cy="177.9" r=".64"/>
<circle cx="174" cy="180.5" r=".64"/>
<circle cx="179.8" cy="180.5" r=".64"/>
</g>
<g fill="none" stroke="#000" stroke-width=".25">
<path d="M4.6 22.9h267.2v170h-267.2zM8.6 27h259.1v161.9h-259.1zM41 22.9v4.1M73.4 22.9v4.1M105.8 22.9v4.1M138.1 22.9v4.1M170.5 22.9v4.1M202.9 22.9v4.1M235.3 22.9v4.1M4.6 63.4h4M96.1 78.8h-4.9v1.6h4.9M125.2 78.8h6.5v1.6h-6.5"/>
<path d="M267.7 63.4h4.1M4.6 99.8h4M267.7 99.8h4.1M4.6 136.3h4M267.7 136.3h4.1M186.7 176.7h81M186.7 169.5v19.4M243.4 176.7v12.2M267.7 169.5h-100.6v19.2M41 188.9v4M73.4 188.9v4M105.8 188.9v4"/>
<path d="M138.1 188.9v4M170.5 188.9v4M186.7 184h81M202.9 188.9v4M235.3 188.9v4"/>
</g>
<text font-size="6.5" fill="#fff" x="118.7" y="35.7">PLAY AREA</text>
<g font-size="3.5" fill="#fff">
<text x="199.7" y="172.8">UNIVERSITY OF PENNSYLVANIA</text>
<text x="207.1" y="175.9">HIGH ENERGY PHYSICS</text>
</g>
<text font-size="3.3" fill="#fff" x="73.4" y="50">ROOM FOR UP TO SIX 20 PIN DIPS.</text>
<g font-size="2.1" fill="#fff">
<text x="24.8" y="25.6">8</text>
<text x="57.2" y="25.6">7</text>
<text x="89.6" y="25.6">6</text>
<text x="122" y="25.6">5</text>
<text x="153.6" y="25.6">4</text>
<text x="185.9" y="25.6">3</text>
<text x="218.3" y="25.6">2</text>
<text x="251.6" y="25.6">1</text>
<text x="6.2" y="44.2">D</text>
<text x="269.3" y="45.8">D</text>
<text x="94.4" y="67.6">PIN</text>
<text x="99.7" y="67.6">41,</text>
<text x="104.9" y="67.6">42</text>
<text x="105.8" y="69.3">TRUE</text>
<text x="108.9" y="67.6">FOR</text>
<text x="114.1" y="67.6">GND,</text>
<text x="120.7" y="67.6">VCC</text>
<text x="105.8" y="72.5">SIZE=60</text>
<text x="105.8" y="76.5">PLAY20</text>
<text x="6.2" y="82.2">C</text>
<text x="91.2" y="79.8">BOTH</text>
<text x="98.5" y="80.6">ROW</text>
<text x="98.5" y="79">ROW</text>
<text x="103.7" y="80.6">+100</text>
<text x="103.7" y="79">0</text>
<text x="112.2" y="80.6">ROW</text>
<text x="112.2" y="79">ROW</text>
<text x="117.4" y="80.6">+600</text>
<text x="117.4" y="79">+400</text>
<text x="125.2" y="79.8">BOTH</text>
<text x="269.3" y="82.2">C</text>
<text x="6.2" y="118.7">B</text>
<text x="269.3" y="118.7">B</text>
<text x="6.2" y="157.5">A</text>
<text x="269.3" y="157.5">A</text>
<text x="172.6" y="170.9">DRAWING</text>
<text x="187.4" y="178.7">TITLE:</text>
<text x="244.5" y="178.7">DATE:</text>
<text x="187.8" y="185.7">ENGINEER:</text>
<text x="191.6" y="181">TRANCONN</text>
<text x="211" y="181">LAST_MODIFIED=Tue Sep 21 13:47:20 2010</text>
<text x="24.8" y="191.5">8</text>
<text x="56.4" y="191.5">7</text>
<text x="88.8" y="191.5">6</text>
<text x="121.2" y="191.5">5</text>
<text x="154.4" y="191.5">4</text>
<text x="186.7" y="191.5">3</text>
<text x="201.3" y="187.5">RVB</text>
<text x="219.1" y="191.5">2</text>
<text x="230.4" y="187.5">TRANCONN</text>
<text x="244.5" y="186">PAGE:</text>
<text x="252.4" y="191.5">1</text>
<text x="254.9" y="187.5">17</text>
<text x="258.8" y="187.5">OF</text>
<text x="262.7" y="187.5">17</text>
</g>
</svg>
